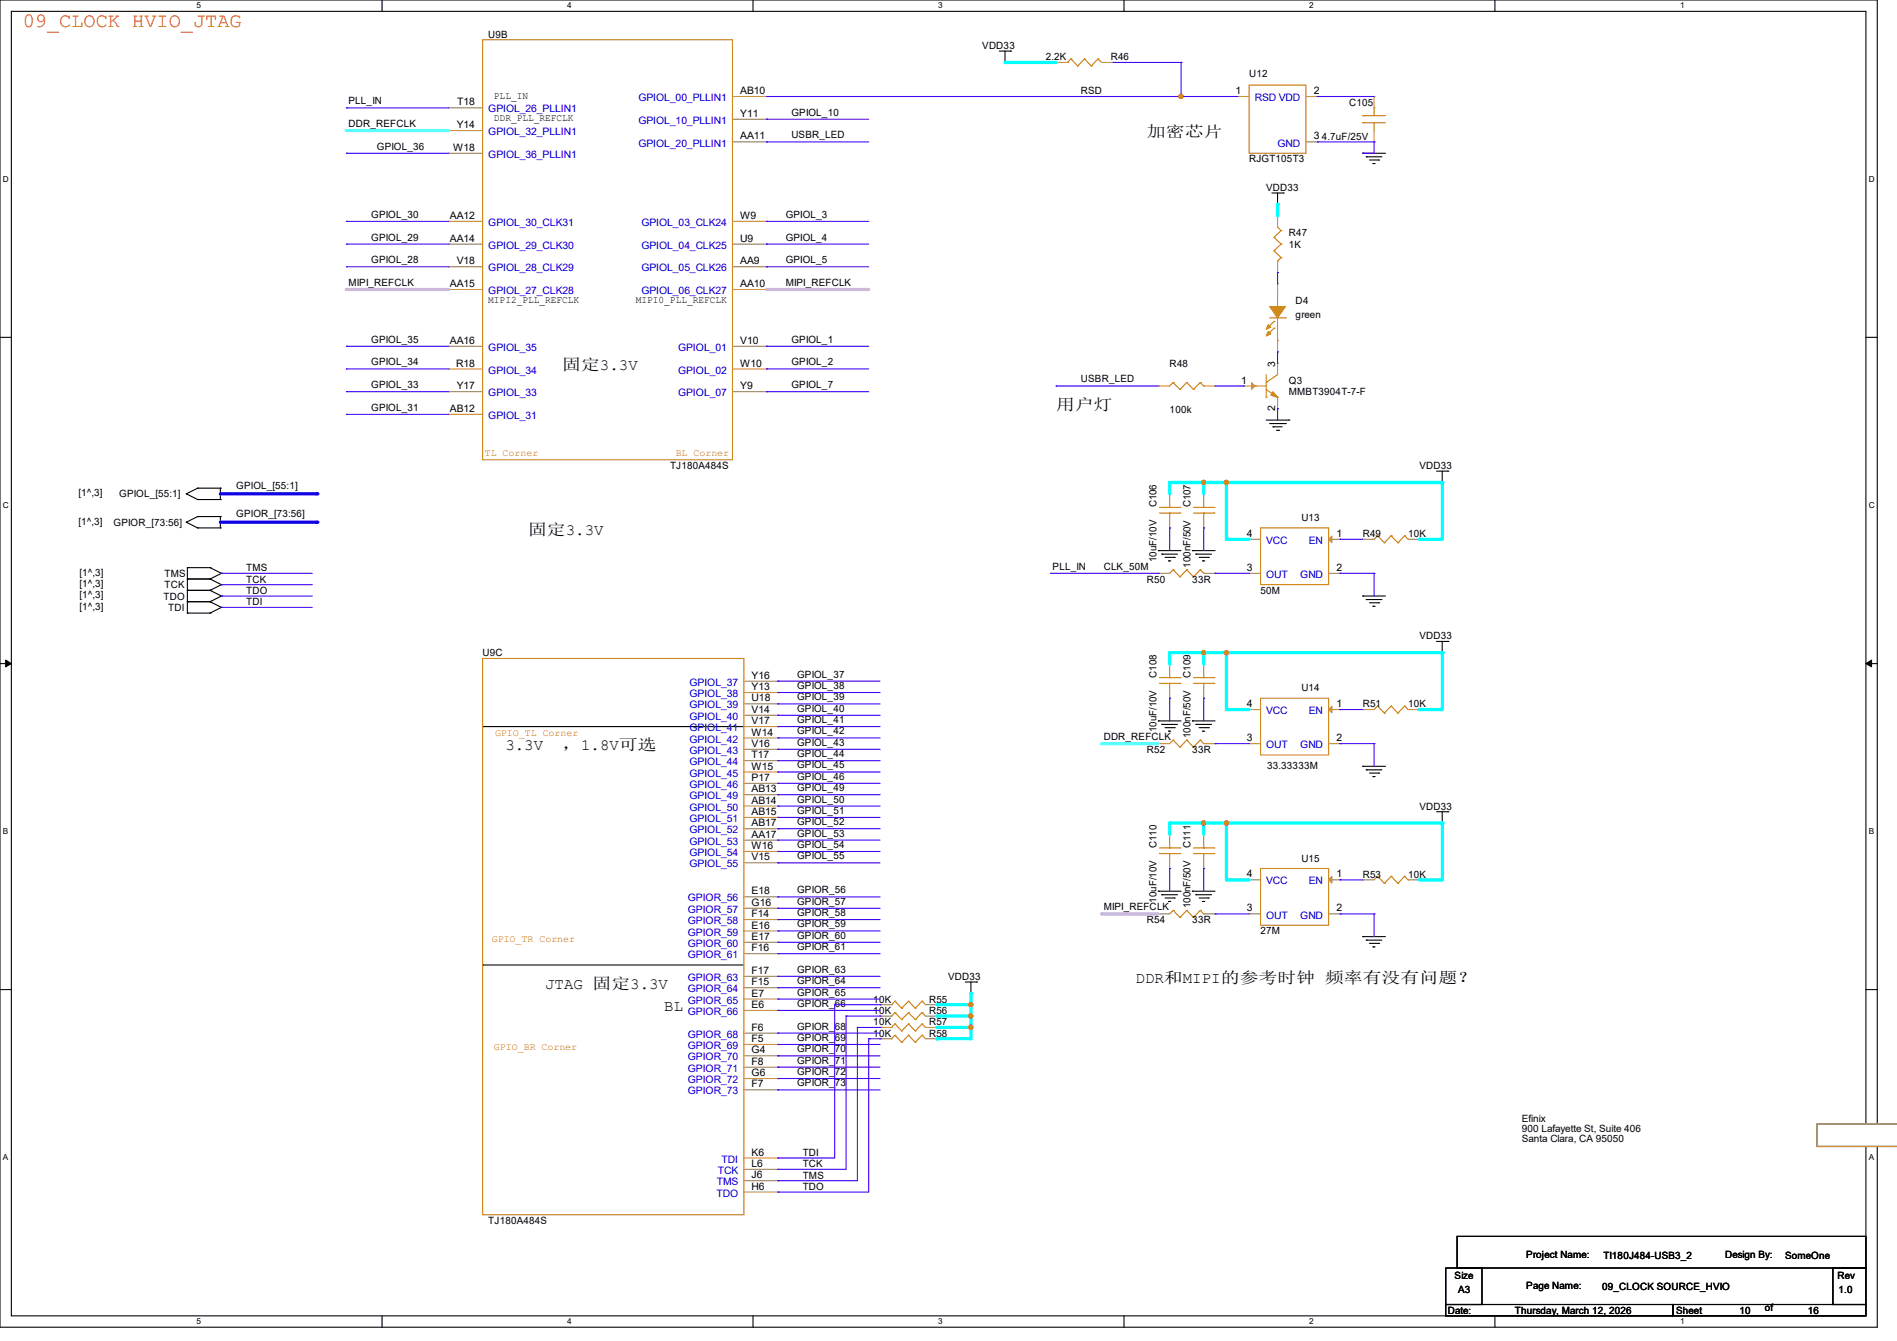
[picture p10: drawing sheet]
<svg xmlns="http://www.w3.org/2000/svg" width="297mm" height="210mm" viewBox="0 0 297 210" stroke-linecap="round" stroke-linejoin="round" font-family="sans-serif">
<path d="M0 0h293.9v207.9h-293.9zM1.8 1.8h290.3v204.3h-290.3z" fill="none" stroke="#000" stroke-width=".17"/>
<g fill="#fff">
<path d="M30.8 .2h.7v1.4h-.7z"/>
<path d="M30.8 206.2h.7v1.4h-.7z"/>
</g>
<path d="M59.8 0v1.8M59.8 206.1v1.8" fill="none" stroke="#000" stroke-width=".17"/>
<g fill="#fff">
<path d="M88.8 .2h.7v1.4h-.7z"/>
<path d="M88.8 206.2h.7v1.4h-.7z"/>
</g>
<path d="M117.9 0v1.8M117.9 206.1v1.8" fill="none" stroke="#000" stroke-width=".17"/>
<g fill="#fff">
<path d="M146.9 .2h.7v1.4h-.7z"/>
<path d="M146.9 206.2h.7v1.4h-.7z"/>
</g>
<path d="M176 0v1.8M176 206.1v1.8" fill="none" stroke="#000" stroke-width=".17"/>
<g fill="#fff">
<path d="M205 .2h.7v1.4h-.7z"/>
<path d="M205 206.2h.7v1.4h-.7z"/>
</g>
<path d="M234.1 0v1.8M234.1 206.1v1.8" fill="none" stroke="#000" stroke-width=".17"/>
<g fill="#fff">
<path d="M263.1 .2h.6v1.4h-.6z"/>
<path d="M263.1 206.2h.6v1.4h-.6z"/>
<path d="M.5 27.3h.9v1.4h-.9z"/>
<path d="M292.6 27.3h.9v1.4h-.9z"/>
<path d="M.5 78.4h.9v1.4h-.9z"/>
<path d="M292.6 78.4h.9v1.4h-.9z"/>
</g>
<path d="M0 52.8h1.8M292.1 52.8h1.8" fill="none" stroke="#000" stroke-width=".17"/>
<g fill="#fff">
<path d="M.5 129.5h.8v1.4h-.8z"/>
<path d="M292.6 129.5h.8v1.4h-.8z"/>
</g>
<path d="M0 103.9h1.8M292.1 103.9h1.8" fill="none" stroke="#000" stroke-width=".17"/>
<path d="M.9 103.4l.9 .5-.9 .5zM292.1 103.9l.9-.5v1z" fill="#000" stroke="#000" stroke-width=".16"/>
<g fill="#fff">
<path d="M.5 180.5h.8v1.4h-.8z"/>
<path d="M292.6 180.5h.8v1.4h-.8z"/>
</g>
<path d="M0 155h1.8M292.1 155h1.8" fill="none" stroke="#000" stroke-width=".17"/>
<path d="M284.5 176h12.6v3.5h-12.6z" fill-rule="evenodd" fill="#fff" stroke="#a84" stroke-width=".25"/>
<g fill="none" stroke="#000" stroke-width=".17">
<path d="M156.5 8h1.7M157.4 9.8h.1M157.4 8v1.8M158.2 8h.1M199.1 30.2h1.8M200 32h.1M200 30.2v1.8M200.9 30.2h.1M213.4 24h.1M213.4 24h3.5M213.9 24.6h.1M213.9 24.6h2.5"/>
<path d="M214.4 25.1h1.5M215 25.6h.1M215 25.6h.3M215.9 25.1h.1M29.2 77.3h.1M29.2 77.3l1.7 .9M30.9 76.5h.1M30.9 78.2h.1M30.9 76.5h3.6M30.9 76.5l-1.7 .8M30.9 78.2h3.6M34.5 78.2h.1"/>
<path d="M34.5 76.5h.1M34.5 76.5v1.7M198.2 65.8h3.6M198.8 66.3h2.5M199.3 66.8h.1M199.3 66.8h1.4M199.9 67.4h.3M200.2 67.4h.1M201.3 66.3h.1M201.8 65.8h.1M224.9 73.8h1.8M225.8 75.6h.1"/>
<path d="M225.8 73.8v1.8M226.7 73.8h.1M29.2 81.8h.1M29.2 81.8l1.7 .9M29.3 88.9h.1M29.3 90.7h.1M29.3 92.5h.1M29.3 94.2h.1M29.3 96h.1M29.3 88.9h3.6M29.3 88.9v7.1M29.3 90.7h3.6"/>
<path d="M29.3 92.5h3.6M29.3 94.2h3.6M29.3 96h3.6M30.9 80.9h.1M30.9 82.7h.1M30.9 80.9h3.6M30.9 80.9l-1.7 .9M30.9 82.7h3.6M32.9 88.9h.1M32.9 90.7h.1M32.9 92.5h.1M32.9 94.2h.1"/>
<path d="M32.9 96h.1M32.9 88.9l1.8 .9M32.9 90.7l1.8 .9M32.9 92.5l1.8 .8M32.9 94.2l1.8 .9M34.5 82.7h.1M34.5 80.9h.1M34.5 80.9v1.8M34.7 89.8h.1M34.7 91.6h.1M34.7 93.3h.1M34.7 95.1h.1"/>
<path d="M34.7 89.8l-1.8 .9M34.7 91.6l-1.8 .9M34.7 93.3l-1.8 .9M34.7 95.1l-1.8 .9M181.4 86.2h.1M181.4 86.2h3.5M181.9 86.8h.1M181.9 86.8h2.5M182.4 87.3h1.5M183 87.8h.1M183 87.8h.3M183.9 87.3h.1"/>
<path d="M186.7 86.2h.1M186.7 86.2h3.5M187.2 86.8h.1M187.2 86.8h2.5M187.7 87.3h1.5M188.3 87.8h.1M188.3 87.8h.3M189.2 87.3h.1M213.4 93.3h.1M213.4 93.3h3.5M213.9 93.9h.1M213.9 93.9h2.5"/>
<path d="M214.4 94.4h1.5M215 95h.1M215 95h.3M215.9 94.4h.1M75.6 113.8h.1M75.6 113.8h40.9M181.4 112.9h.1M181.4 112.9h3.5M181.9 113.5h.1M181.9 113.5h2.5M182.4 114h1.5M183 114.5h.1"/>
<path d="M183 114.5h.3M183.9 114h.1M186.7 112.9h.1M186.7 112.9h3.5M187.2 113.5h.1M187.2 113.5h2.5M187.7 114h1.5M188.3 114.5h.1M188.3 114.5h.3M189.2 114h.1M224.9 100.5h1.8M225.8 102.2h.1"/>
<path d="M225.8 100.5v1.7M226.7 100.5h.1M181.4 139.6h.1M181.4 139.6h3.5M186.7 139.6h.1M186.7 139.6h3.5M213.4 120h.1M213.4 120h3.5M213.9 120.6h.1M213.9 120.6h2.5M214.4 121.1h1.5M215 121.6h.1"/>
<path d="M215 121.6h.3M215.9 121.1h.1M224.9 127.1h1.8M225.8 128.9h.1M225.8 127.1v1.8M226.7 127.1h.1M75.6 151.1h.1M75.6 151.1h40.9M151.1 153.8h1.8M152 155.6h.1M152 153.8v1.8M152.9 153.8h.1"/>
<path d="M181.9 140.1h.1M181.9 140.1h2.5M182.4 140.6h1.5M183 141.2h.1M183 141.2h.3M183.9 140.6h.1M187.2 140.1h.1M187.2 140.1h2.5M187.7 140.6h1.5M188.3 141.2h.1M188.3 141.2h.3M189.2 140.6h.1"/>
<path d="M213.4 146.7h.1M213.4 146.7h3.5M213.9 147.2h.1M213.9 147.2h2.5M214.4 147.7h1.5M215 148.3h.1M215 148.3h.3M215.9 147.7h.1M226.4 198.6h5.6v5.7h-5.6zM228.1 193.6h64v5h-64zM287 198.6h5.1v5.7h-5.1zM226.4 204.3h35.5v1.8h-35.5z"/>
<path d="M261.9 204.3h30.2v1.8h-30.2z"/>
</g>
<g fill="none" stroke="#cc8006" stroke-width=".17">
<path d="M75.6 6.2h39.1v65.8h-39.1zM167.1 9.8h.1M167.7 9.2h.1M167.7 9.2l1 1.1M167.7 9.2l-.6 .6M168.7 10.3h.1M169.8 9.2h.1M169.8 9.2l1.1 1.1M169.8 9.2l-1.1 1.1M170.9 10.3h.1M171.9 9.2h.1M171.9 9.2l.6 .6"/>
<path d="M171.9 9.2l-1 1.1M195.6 13.3h8.9v10.7h-8.9zM213.4 18.1h.1M213.4 19.2h.1M213.4 18.1h3.5M213.4 19.2h3.5M215.1 16.9h.1M215.1 19.2h.1M215.1 16.9v1.2M215.1 19.2v1.2M199.5 37.2h.1M199.5 39.3h.1"/>
<path d="M199.5 37.2l1.1 1M199.5 39.3l1.1 1M200 35.6l.6 .5M200.6 36.1h.1M200.6 38.2h.1M200.6 36.1l-1.1 1.1M200.6 38.2l-1.1 1.1M183.7 59.9h.1M183.7 59.9l-.6 .6M183.7 59.9l1 1.1M185.8 59.9h.1M185.8 59.9l-1.1 1.1"/>
<path d="M185.8 59.9l1.1 1.1M187.9 59.9h.1M187.9 59.9l-1 1.1M187.9 59.9l.6 .6M198.2 59.9h.1M198.2 58.7v3.5M198.8 49.8h2.5M199.5 50.3h.1M199.5 51.4h.1M199.5 50.3l-1.1 1.1M199.5 51.4l-1.1 1.1M200 40.9h.1"/>
<path d="M200 48h.1M200 53.3h.1M200 58.7l-1.8 1.2M200 46.2v1.8M200 49.8v3.5M200.6 40.3h.1M200.6 40.3l-.6 .6M201.3 49.8h.1M181.5 79.5h3.2M183.1 79.5h.1M183.1 79.1v.4M184.7 79.5h.1"/>
<path d="M184.7 61h.1M186.9 61h.1M186.9 79.5h3.2M188.5 79.5h.1M188.5 60.5h.1M188.5 79.1v.4M190.1 79.5h.1M196.5 60.5h.1M196.5 60.5h1.7M198.2 62.2h.1M198.2 61l1.8 1.2M200 62.2h.1"/>
<path d="M181.5 80.3h3.2M183.1 80.3h.1M183.1 80.3v.6M183.7 89.2h.1M183.7 89.2l-.6 .6M183.7 89.2l1 1.1M184.7 90.3h.1M184.7 80.3h.1M185.8 89.2h.1M185.8 89.2l-1.1 1.1M185.8 89.2l1.1 1.1M186.9 90.3h.1"/>
<path d="M186.9 80.3h3.2M187.9 89.2h.1M187.9 89.2l-1 1.1M187.9 89.2l.6 .6M188.5 89.8h.1M188.5 80.3h.1M188.5 80.3v.6M190.1 80.3h.1M197.4 82.7h10.6v8.9h-10.6zM215.7 83.9h.1M215.7 83.9l-.6 .6M215.7 83.9l1 1.1"/>
<path d="M216.7 85h.1M217.8 83.9h.1M217.8 83.9l-1.1 1.1M217.8 83.9l1.1 1.1M218.9 85h.1M219.9 83.9h.1M219.9 83.9l-1 1.1M219.9 83.9l.6 .6M220.5 84.5h.1M75.6 103.1h40.9v87.1h-40.9zM181.5 107h3.2M181.5 106.1h3.2"/>
<path d="M183.1 106.1h.1M183.1 107h.1M183.1 105.8v.3M183.1 107v.6M183.7 115.9h.1M183.7 115.9l-.6 .6M183.7 115.9l1 1.1M184.7 117h.1M184.7 107h.1M184.7 106.1h.1M185.8 115.9h.1M185.8 115.9l-1.1 1.1"/>
<path d="M185.8 115.9l1.1 1.1M186.9 117h.1M186.9 107h3.2M186.9 106.1h3.2M187.9 115.9h.1M187.9 115.9l-1 1.1M187.9 115.9l.6 .6M188.5 116.5h.1M188.5 106.1h.1M188.5 107h.1M188.5 105.8v.3M188.5 107v.6"/>
<path d="M190.1 107h.1M190.1 106.1h.1M197.4 109.3h10.6v8.9h-10.6zM215.7 110.6h.1M215.7 110.6l-.6 .5M215.7 110.6l1 1.1M216.7 111.7h.1M217.8 110.6h.1M217.8 110.6l-1.1 1.1M217.8 110.6l1.1 1.1M218.9 111.7h.1M219.9 110.6h.1"/>
<path d="M219.9 110.6l-1 1.1M219.9 110.6l.6 .5M220.5 111.1h.1M181.5 133.7h3.2M181.5 132.8h3.2M183.1 132.8h.1M183.1 133.7h.1M183.1 132.5v.3M183.1 133.7v.5M184.7 133.7h.1M184.7 132.8h.1M186.9 133.7h3.2"/>
<path d="M186.9 132.8h3.2M188.5 132.8h.1M188.5 133.7h.1M188.5 132.5v.3M188.5 133.7v.5M190.1 133.7h.1M190.1 132.8h.1M197.4 136h10.6v8.9h-10.6zM215.7 137.2h.1M215.7 137.2l-.6 .6M215.7 137.2l1 1.1M216.7 138.3h.1"/>
<path d="M217.8 137.2h.1M217.8 137.2l-1.1 1.1M217.8 137.2l1.1 1.1M218.9 138.3h.1M219.9 137.2h.1M219.9 137.2l-1 1.1M219.9 137.2l.6 .6M220.5 137.8h.1M139.6 157.4h.1M139.6 159.1h.1M140.1 156.8h.1M140.1 158.6h.1"/>
<path d="M140.1 156.8l1.1 1.1M140.1 156.8l-.5 .6M140.1 158.6l1.1 1.1M140.1 158.6l-.5 .5M141.2 157.9h.1M141.2 159.7h.1M142.2 156.8h.1M142.2 158.6h.1M142.2 156.8l1.1 1.1M142.2 156.8l-1 1.1M142.2 158.6l1.1 1.1M142.2 158.6l-1 1.1"/>
<path d="M143.3 157.9h.1M143.3 159.7h.1M144.4 156.8h.1M144.4 158.6h.1M144.4 156.8l.5 .6M144.4 156.8l-1.1 1.1M144.4 158.6l.5 .5M144.4 158.6l-1.1 1.1M183.7 142.6h.1M183.7 142.6l-.6 .5M183.7 142.6l1 1.1M184.7 143.7h.1"/>
<path d="M185.8 142.6h.1M185.8 142.6l-1.1 1.1M185.8 142.6l1.1 1.1M186.9 143.7h.1M187.9 142.6h.1M187.9 142.6l-1 1.1M187.9 142.6l.6 .5M188.5 143.1h.1M139.6 160.9h.1M139.6 162.7h.1M140.1 160.4h.1M140.1 162.1h.1"/>
<path d="M140.1 160.4l1.1 1.1M140.1 160.4l-.5 .5M140.1 162.1l1.1 1.1M140.1 162.1l-.5 .6M141.2 161.5h.1M141.2 163.2h.1M142.2 160.4h.1M142.2 162.1h.1M142.2 160.4l1.1 1.1M142.2 160.4l-1 1.1M142.2 162.1l1.1 1.1M142.2 162.1l-1 1.1"/>
<path d="M143.3 161.5h.1M143.3 163.2h.1M144.4 160.4h.1M144.4 162.1h.1M144.4 160.4l.5 .5M144.4 160.4l-1.1 1.1M144.4 162.1l.5 .6M144.4 162.1l-1.1 1.1"/>
</g>
<g fill="none" stroke="#a84" stroke-width=".17">
<path d="M70.2 16.9h.1M70.2 16.9h5.4M114.7 15.1h5.3M114.7 18.7h5.3M120 15.1h.1M120 18.7h.1M165.4 9.8h.1M165.4 9.8h1.7M172.5 9.8h1.7M174.2 9.8h.1M193.8 15.1h.1M193.8 15.1h1.8"/>
<path d="M204.5 15.1h1.7M206.2 15.1h.1M215.1 15.1h.1M215.1 15.1v1.8M70.2 38.2h.1M70.2 34.7h.1M70.2 24h.1M70.2 20.4h.1M70.2 38.2h5.4M70.2 34.7h5.4M70.2 24h5.4M70.2 20.4h5.4"/>
<path d="M114.7 22.2h5.3M114.7 38.2h5.3M114.7 34.7h5.3M120 22.2h.1M120 38.2h.1M120 34.7h.1M200 33.8h.1M200 33.8v1.8M204.5 22.2h1.7M206.2 22.2h.1M215.1 22.2h.1M215.1 20.4v1.8"/>
<path d="M70.2 57.8h.1M70.2 41.8h.1M70.2 45.3h.1M70.2 54.2h.1M70.2 41.8h5.4M70.2 57.8h5.4M70.2 45.3h5.4M70.2 54.2h5.4M114.7 41.8h5.3M114.7 57.8h5.3M114.7 45.3h5.3M114.7 54.2h5.3"/>
<path d="M120 41.8h.1M120 45.3h.1M120 57.8h.1M120 54.2h.1M200 56.9h.1M200 42.7h.1M200 44.4h.1M200 55.1h.1M200 40.9v1.8M200 44.4v1.8M200 53.3v1.8M200 56.9v1.8"/>
<path d="M70.2 64.9h.1M70.2 61.3h.1M70.2 64.9h5.4M70.2 61.3h5.4M114.7 61.3h5.3M120 61.3h.1M181.4 60.5h.1M181.4 60.5h1.7M183.1 77.3h.1M183.1 77.3v1.8M188.5 77.3h.1M188.5 60.5h1.7"/>
<path d="M188.5 77.3v1.8M190.2 60.5h.1M194.7 60.5h.1M194.7 60.5h1.8M200 64h.1M200 62.2v1.8M181.4 89.8h.1M181.4 89.8h1.7M183.1 82.7h.1M183.1 80.9v1.8M188.5 82.7h.1M188.5 89.8h1.7"/>
<path d="M188.5 80.9v1.8M190.2 89.8h.1M195.6 89.8h.1M195.6 84.5h.1M195.6 84.5h1.8M195.6 89.8h1.8M208 84.5h1.8M208 89.8h1.8M209.8 84.5h.1M209.8 89.8h.1M213.4 84.5h.1M213.4 84.5h1.7"/>
<path d="M220.5 84.5h1.7M222.2 84.5h.1M116.5 106.7h5.3M116.5 108.5h5.3M116.5 110.2h5.3M116.5 112h5.3M116.5 113.8h5.3M116.5 115.6h5.3M116.5 117.3h5.3M116.5 119.1h5.3M121.8 106.7h.1M121.8 108.5h.1"/>
<path d="M121.8 110.2h.1M121.8 112h.1M121.8 113.8h.1M121.8 115.6h.1M121.8 117.3h.1M121.8 119.1h.1M181.4 116.5h.1M181.4 116.5h1.7M183.1 104h.1M183.1 109.3h.1M183.1 104v1.8M183.1 107.6v1.7"/>
<path d="M188.5 104h.1M188.5 109.3h.1M188.5 116.5h1.7M188.5 104v1.8M188.5 107.6v1.7M190.2 116.5h.1M195.6 116.5h.1M195.6 111.1h.1M195.6 111.1h1.8M195.6 116.5h1.8M208 111.1h1.8M208 116.5h1.8"/>
<path d="M209.8 111.1h.1M209.8 116.5h.1M213.4 111.1h.1M213.4 111.1h1.7M220.5 111.1h1.7M222.2 111.1h.1M116.5 120.9h5.3M116.5 122.7h5.3M116.5 124.5h5.3M116.5 126.2h5.3M116.5 128h5.3M116.5 129.8h5.3"/>
<path d="M116.5 131.6h5.3M116.5 133.3h5.3M116.5 135.1h5.3M121.8 120.9h.1M121.8 122.7h.1M121.8 124.5h.1M121.8 126.2h.1M121.8 128h.1M121.8 129.8h.1M121.8 131.6h.1M121.8 133.3h.1M121.8 135.1h.1"/>
<path d="M183.1 130.7h.1M183.1 136h.1M183.1 130.7v1.8M183.1 134.2v1.8M188.5 130.7h.1M188.5 136h.1M188.5 130.7v1.8M188.5 134.2v1.8M195.6 137.8h.1M195.6 137.8h1.8M208 137.8h1.8M209.8 137.8h.1"/>
<path d="M213.4 137.8h.1M213.4 137.8h1.7M220.5 137.8h1.7M222.2 137.8h.1M116.5 140.5h5.3M116.5 142.2h5.3M116.5 144h5.3M116.5 145.8h5.3M116.5 147.6h5.3M116.5 149.4h5.3M116.5 152.9h5.3M116.5 154.7h5.3"/>
<path d="M116.5 156.5h5.3M116.5 158.2h5.3M121.8 140.5h.1M121.8 142.2h.1M121.8 144h.1M121.8 145.8h.1M121.8 147.6h.1M121.8 149.4h.1M121.8 152.9h.1M121.8 154.7h.1M121.8 156.5h.1M121.8 158.2h.1"/>
<path d="M137.8 157.4h.1M137.8 159.1h.1M137.8 157.4h1.8M137.8 159.1h1.8M144.9 157.4h1.8M144.9 159.1h1.8M146.7 157.4h.1M146.7 159.1h.1M181.4 143.1h.1M181.4 143.1h1.7M188.5 143.1h1.7M190.2 143.1h.1"/>
<path d="M195.6 143.1h.1M195.6 143.1h1.8M208 143.1h1.8M209.8 143.1h.1M116.5 170.7h5.3M116.5 161.8h5.3M116.5 163.6h5.3M116.5 165.4h5.3M116.5 167.1h5.3M116.5 168.9h5.3M121.8 170.7h.1M121.8 161.8h.1"/>
<path d="M121.8 163.6h.1M121.8 165.4h.1M121.8 167.1h.1M121.8 168.9h.1M137.8 160.9h.1M137.8 162.7h.1M137.8 160.9h1.8M137.8 162.7h1.8M144.9 160.9h1.8M144.9 162.7h1.8M146.7 160.9h.1M146.7 162.7h.1"/>
<path d="M116.5 181.4h5.3M116.5 184.9h5.3M116.5 183.1h5.3M116.5 186.7h5.3M121.8 181.4h.1M121.8 184.9h.1M121.8 183.1h.1M121.8 186.7h.1"/>
</g>
<g fill="#a84" stroke="#a84" stroke-width=".17">
<path d="M208.5 83.9v1.1l-.5-.5z"/>
<path d="M196 59.9l.5 .6-.5 .5z"/>
<path d="M208.5 110.6v1l-.5-.5z"/>
<path d="M208 137.8l.5-.5v1z"/>
</g>
<g fill="#cc8006" stroke="#cc8006" stroke-width=".17">
<path d="M199.3 61.3l.7 .9-1-.3z"/>
<path d="M198.8 48h2.5l-1.3 1.8z" fill-rule="evenodd"/>
<path d="M198.6 51.9l.4 .4-.8 .3z" fill-rule="evenodd"/>
<path d="M198.6 50.8l.4 .4-.8 .4z" fill-rule="evenodd"/>
</g>
<path d="M192 137.8h3.6" fill="none" stroke="#0ff" stroke-width=".51"/>
<circle cx="192" cy="137.8" r=".25" fill="#0ff"/>
<path d="M192 128.9v8.9" fill="none" stroke="#0ff" stroke-width=".51"/>
<circle cx="192" cy="128.9" r=".25" fill="#0ff"/>
<path d="M190.2 143.1h.1M190.2 143.1h5.4" fill="none" stroke="#4200ff" stroke-width=".17"/>
<path d="M172.5 143.1h8.9" fill="none" stroke="#ff80ff" stroke-width=".51"/>
<circle cx="172.5" cy="143.1" r=".25" fill="#ff80ff"/>
<path d="M209.8 137.8h.1M209.8 137.8h3.6M215.1 143.1h.1M215.1 143.1v3.6" fill="none" stroke="#4200ff" stroke-width=".17"/>
<path d="M222.2 137.8h3.6" fill="none" stroke="#0ff" stroke-width=".51"/>
<circle cx="222.3" cy="137.8" r=".25" fill="#0ff"/>
<path d="M225.8 128.9v8.9" fill="none" stroke="#0ff" stroke-width=".51"/>
<circle cx="225.8" cy="128.9" r=".25" fill="#0ff"/>
<path d="M192 128.9h33.8" fill="none" stroke="#0ff" stroke-width=".51"/>
<circle cx="192" cy="128.9" r=".25" fill="#0ff"/>
<circle cx="192" cy="128.9" r=".32" fill="#f00" stroke="#f00" stroke-width=".17"/>
<path d="M183.1 128.9h5.4" fill="none" stroke="#0ff" stroke-width=".51"/>
<circle cx="183.1" cy="128.9" r=".25" fill="#0ff"/>
<circle cx="188.4" cy="128.9" r=".32" fill="#f00" stroke="#f00" stroke-width=".17"/>
<path d="M188.5 128.9h3.5" fill="none" stroke="#0ff" stroke-width=".51"/>
<circle cx="188.5" cy="128.9" r=".25" fill="#0ff"/>
<path d="M188.5 128.9v1.8" fill="none" stroke="#0ff" stroke-width=".51"/>
<circle cx="188.5" cy="128.9" r=".25" fill="#0ff"/>
<path d="M183.1 128.9v1.8" fill="none" stroke="#0ff" stroke-width=".51"/>
<circle cx="183.1" cy="128.9" r=".25" fill="#0ff"/>
<path d="M183.1 136h.1M183.1 136v3.6M188.5 136h.1M188.5 136v3.6" fill="none" stroke="#4200ff" stroke-width=".17"/>
<path d="M183.1 75.6v1.7" fill="none" stroke="#0ff" stroke-width=".51"/>
<circle cx="183.1" cy="75.6" r=".25" fill="#0ff"/>
<path d="M183.1 75.6h5.4" fill="none" stroke="#0ff" stroke-width=".51"/>
<circle cx="183.1" cy="75.6" r=".25" fill="#0ff"/>
<circle cx="188.4" cy="75.5" r=".32" fill="#f00" stroke="#f00" stroke-width=".17"/>
<path d="M188.5 75.6h3.5" fill="none" stroke="#0ff" stroke-width=".51"/>
<circle cx="188.5" cy="75.6" r=".25" fill="#0ff"/>
<path d="M188.5 75.6v1.7" fill="none" stroke="#0ff" stroke-width=".51"/>
<circle cx="188.5" cy="75.6" r=".25" fill="#0ff"/>
<path d="M192 75.6v8.9" fill="none" stroke="#0ff" stroke-width=".51"/>
<circle cx="192" cy="75.6" r=".25" fill="#0ff"/>
<path d="M192 75.6h33.8" fill="none" stroke="#0ff" stroke-width=".51"/>
<circle cx="192" cy="75.6" r=".25" fill="#0ff"/>
<circle cx="192" cy="75.5" r=".32" fill="#f00" stroke="#f00" stroke-width=".17"/>
<path d="M225.8 75.6v8.9" fill="none" stroke="#0ff" stroke-width=".51"/>
<circle cx="225.8" cy="75.6" r=".25" fill="#0ff"/>
<path d="M183.1 82.7h.1M183.1 82.7v3.5M188.5 82.7h.1M188.5 82.7v3.5" fill="none" stroke="#4200ff" stroke-width=".17"/>
<path d="M192 84.5h3.6" fill="none" stroke="#0ff" stroke-width=".51"/>
<circle cx="192" cy="84.5" r=".25" fill="#0ff"/>
<path d="M222.2 84.5h3.6" fill="none" stroke="#0ff" stroke-width=".51"/>
<circle cx="222.3" cy="84.5" r=".25" fill="#0ff"/>
<path d="M164.5 89.8h16.9M181.4 89.8h.1M190.2 89.8h.1M190.2 89.8h5.4M209.8 89.8h.1M209.8 89.8h5.3M215.1 89.8h.1M215.1 89.8v3.5" fill="none" stroke="#4200ff" stroke-width=".17"/>
<path d="M183.1 102.2v1.8" fill="none" stroke="#0ff" stroke-width=".51"/>
<circle cx="183.1" cy="102.2" r=".25" fill="#0ff"/>
<path d="M183.1 102.2h5.4" fill="none" stroke="#0ff" stroke-width=".51"/>
<circle cx="183.1" cy="102.2" r=".25" fill="#0ff"/>
<circle cx="188.4" cy="102.2" r=".32" fill="#f00" stroke="#f00" stroke-width=".17"/>
<path d="M188.5 102.2h3.5" fill="none" stroke="#0ff" stroke-width=".51"/>
<circle cx="188.5" cy="102.2" r=".25" fill="#0ff"/>
<path d="M188.5 102.2v1.8" fill="none" stroke="#0ff" stroke-width=".51"/>
<circle cx="188.5" cy="102.2" r=".25" fill="#0ff"/>
<path d="M192 102.2v8.9" fill="none" stroke="#0ff" stroke-width=".51"/>
<circle cx="192" cy="102.2" r=".25" fill="#0ff"/>
<circle cx="192" cy="102.2" r=".32" fill="#f00" stroke="#f00" stroke-width=".17"/>
<path d="M192 102.2h33.8" fill="none" stroke="#0ff" stroke-width=".51"/>
<circle cx="225.8" cy="102.2" r=".25" fill="#0ff"/>
<path d="M225.8 102.2v8.9" fill="none" stroke="#0ff" stroke-width=".51"/>
<circle cx="225.8" cy="102.2" r=".25" fill="#0ff"/>
<path d="M183.1 109.3h.1M183.1 109.3v3.6M188.5 109.3h.1M188.5 109.3v3.6" fill="none" stroke="#4200ff" stroke-width=".17"/>
<path d="M192 111.1h3.6" fill="none" stroke="#0ff" stroke-width=".51"/>
<circle cx="192" cy="111.1" r=".25" fill="#0ff"/>
<path d="M209.8 111.1h.1M209.8 111.1h3.6" fill="none" stroke="#4200ff" stroke-width=".17"/>
<path d="M222.2 111.1h3.6" fill="none" stroke="#0ff" stroke-width=".51"/>
<circle cx="222.3" cy="111.1" r=".25" fill="#0ff"/>
<path d="M172.5 116.5h8.9" fill="none" stroke="#80ffff" stroke-width=".51"/>
<circle cx="172.5" cy="116.5" r=".25" fill="#80ffff"/>
<g fill="none" stroke="#4200ff" stroke-width=".17">
<path d="M120 18.7h.1M120 15.1h64.9M120 18.7h16M184.9 15.1h.1M120 22.2h.1M120 34.7h.1M120 38.2h.1M120 22.2h16M120 34.7h16M120 38.2h16M120 41.8h.1M120 41.8h16"/>
<path d="M209.8 84.5h.1M209.8 84.5h3.6M190.2 116.5h.1M190.2 116.5h5.4M209.8 116.5h.1M209.8 116.5h5.3M215.1 116.5h.1M215.1 116.5v3.5M209.8 143.1h.1M209.8 143.1h5.3"/>
</g>
<circle cx="184.9" cy="15.1" r=".32" fill="#f00" stroke="#f00" stroke-width=".17"/>
<path d="M120 45.3h16" fill="none" stroke="#ff80ff" stroke-width=".51"/>
<circle cx="120" cy="45.3" r=".25" fill="#ff80ff"/>
<path d="M54.2 16.9h.1M54.2 16.9h16M120 54.2h.1M120 57.8h.1M120 54.2h16M120 57.8h16M120 61.3h.1M120 61.3h16" fill="none" stroke="#4200ff" stroke-width=".17"/>
<path d="M54.2 20.4h16" fill="none" stroke="#80ffff" stroke-width=".51"/>
<circle cx="54.2" cy="20.4" r=".25" fill="#80ffff"/>
<path d="M54.2 24h.1M54.2 34.7h.1M54.2 38.2h.1M54.2 24h16M54.2 34.7h16M54.2 38.2h16M54.2 41.8h.1M54.2 41.8h16" fill="none" stroke="#4200ff" stroke-width=".17"/>
<path d="M54.2 45.3h16" fill="none" stroke="#ff80ff" stroke-width=".51"/>
<circle cx="54.2" cy="45.3" r=".25" fill="#ff80ff"/>
<g fill="none" stroke="#4200ff" stroke-width=".17">
<path d="M54.2 54.2h.1M54.2 57.8h.1M54.2 54.2h16M54.2 57.8h16M54.2 61.3h.1M54.2 64.9h.1M54.2 61.3h16M54.2 64.9h16M121.8 106.7h.1M121.8 110.2h.1M121.8 113.8h.1M121.8 117.3h.1"/>
<path d="M121.8 108.5h.1M121.8 112h.1M121.8 115.6h.1M121.8 119.1h.1M121.8 106.7h16M121.8 110.2h16M121.8 113.8h16M121.8 117.3h16M121.8 108.5h16M121.8 112h16M121.8 115.6h16M121.8 119.1h16"/>
<path d="M121.8 120.9h.1M121.8 122.7h.1M121.8 124.5h.1M121.8 126.2h.1M121.8 128h.1M121.8 129.8h.1M121.8 131.6h.1M121.8 133.3h.1M121.8 135.1h.1M121.8 120.9h16M121.8 122.7h16M121.8 124.5h16"/>
<path d="M121.8 126.2h16M121.8 128h16M121.8 129.8h16M121.8 131.6h16M121.8 133.3h16M121.8 135.1h16M121.8 140.5h.1M121.8 142.2h.1M121.8 144h.1M121.8 145.8h.1M121.8 147.6h.1M121.8 149.4h.1"/>
<path d="M121.8 152.9h.1M121.8 154.7h.1M121.8 156.5h.1M121.8 158.2h.1M121.8 140.5h16M121.8 142.2h16M121.8 144h16M121.8 145.8h16M121.8 147.6h16M121.8 149.4h16M121.8 152.9h16M121.8 154.7h16"/>
<path d="M121.8 156.5h16M121.8 158.2h16M121.8 161.8h.1M121.8 163.6h.1M121.8 165.4h.1M121.8 167.1h.1M121.8 168.9h.1M121.8 170.7h.1M121.8 161.8h16M121.8 163.6h16M121.8 165.4h16M121.8 167.1h16"/>
<path d="M121.8 168.9h16M121.8 170.7h16M121.8 181.4h.1M121.8 183.1h.1M121.8 184.9h.1M121.8 186.7h.1M121.8 181.4h8.9M121.8 183.1h10.7M121.8 184.9h12.4M121.8 186.7h14.2"/>
</g>
<path d="M34.5 77.3h15.1" fill="none" stroke="#00f" stroke-width=".51"/>
<circle cx="49.6" cy="77.3" r=".25" fill="#00f"/>
<path d="M34.5 81.8h15.1" fill="none" stroke="#00f" stroke-width=".51"/>
<circle cx="49.6" cy="81.8" r=".25" fill="#00f"/>
<path d="M184.9 9.8h.1M184.9 15.1h.1M184.9 9.8v5.3M184.9 15.1h8.9M206.2 15.1h.1M206.2 15.1h8.9M206.2 22.2h.1M206.2 22.2h8.9M213.4 24h.1M215.1 22.2h.1M215.1 22.2v1.8h-1.7" fill="none" stroke="#4200ff" stroke-width=".17"/>
<path d="M200 32v1.8" fill="none" stroke="#0ff" stroke-width=".51"/>
<circle cx="200" cy="32" r=".25" fill="#0ff"/>
<g fill="none" stroke="#4200ff" stroke-width=".17">
<path d="M200 42.7h.1M200 55.1h.1M200 42.7v1.7M200 55.1v1.8M165.4 60.5h.1M165.4 60.5h16M190.2 60.5h4.5M194.7 60.5h.1M200 64h.1M200 64v1.8M34.7 89.8h.1M34.7 91.6h.1"/>
<path d="M34.7 93.3h.1M34.7 95.1h.1M34.7 89.8h14.2M34.7 91.6h14.2M34.7 93.3h14.2M34.7 95.1h14.2"/>
</g>
<path d="M152 155.6v1.8" fill="none" stroke="#0ff" stroke-width=".51"/>
<circle cx="152" cy="155.6" r=".25" fill="#0ff"/>
<path d="M152 157.4v1.7" fill="none" stroke="#0ff" stroke-width=".51"/>
<circle cx="152" cy="157.4" r=".25" fill="#0ff"/>
<path d="M146.7 157.4h5.3" fill="none" stroke="#0ff" stroke-width=".51"/>
<circle cx="146.7" cy="157.4" r=".25" fill="#0ff"/>
<circle cx="152" cy="157.3" r=".32" fill="#f00" stroke="#f00" stroke-width=".17"/>
<path d="M146.7 159.1h5.3" fill="none" stroke="#0ff" stroke-width=".51"/>
<circle cx="146.7" cy="159.1" r=".25" fill="#0ff"/>
<circle cx="152" cy="159.1" r=".32" fill="#f00" stroke="#f00" stroke-width=".17"/>
<path d="M152 159.1v1.8" fill="none" stroke="#0ff" stroke-width=".51"/>
<circle cx="152" cy="159.1" r=".25" fill="#0ff"/>
<path d="M146.7 160.9h5.3" fill="none" stroke="#0ff" stroke-width=".51"/>
<circle cx="146.7" cy="160.9" r=".25" fill="#0ff"/>
<circle cx="152" cy="160.9" r=".32" fill="#f00" stroke="#f00" stroke-width=".17"/>
<path d="M152 160.9v1.8" fill="none" stroke="#0ff" stroke-width=".51"/>
<circle cx="152" cy="160.9" r=".25" fill="#0ff"/>
<path d="M146.7 162.7h5.3" fill="none" stroke="#0ff" stroke-width=".51"/>
<circle cx="146.7" cy="162.7" r=".25" fill="#0ff"/>
<path d="M174.2 9.8h10.7M184.9 9.8h.1" fill="none" stroke="#4200ff" stroke-width=".17"/>
<path d="M157.4 9.8h8" fill="none" stroke="#0ff" stroke-width=".51"/>
<circle cx="157.4" cy="9.8" r=".25" fill="#0ff"/>
<g fill="none" stroke="#4200ff" stroke-width=".17">
<path d="M130.7 157.4h.1M130.7 157.4v24M130.7 157.4h7.1M132.5 159.1h.1M132.5 159.1v24M132.5 159.1h5.3M137.8 157.4h.1M137.8 159.1h.1M134.2 160.9h.1M134.2 160.9v24M134.2 160.9h3.6M136 162.7h.1"/>
<path d="M136 162.7v24M136 162.7h1.8M137.8 160.9h.1M137.8 162.7h.1"/>
</g>
<g fill="#f00" stroke="#f00" stroke-width=".17">
<circle cx="192" cy="128.9" r=".32"/>
<circle cx="188.4" cy="128.9" r=".32"/>
<circle cx="188.4" cy="75.5" r=".32"/>
<circle cx="192" cy="75.5" r=".32"/>
<circle cx="188.4" cy="102.2" r=".32"/>
<circle cx="192" cy="102.2" r=".32"/>
<circle cx="184.9" cy="15.1" r=".32"/>
<circle cx="152" cy="157.3" r=".32"/>
<circle cx="152" cy="159.1" r=".32"/>
<circle cx="152" cy="160.9" r=".32"/>
</g>
<text font-size="3.2" fill="#f00" x="3.6" y="4.3">09_CLOCK HVIO_JTAG</text>
<g font-size="2.5">
<text x="179.6" y="21.5">加密芯片</text>
<text x="88" y="57.9">固定3.3V</text>
<text x="165.4" y="64.2">用户灯</text>
<text x="82.7" y="83.7">固定3.3V</text>
<text x="79.1" y="117.5">3.3V</text>
<text x="88" y="117.5">，1.8V可选</text>
<text x="85.3" y="154.9">JTAG 固定3.3V</text>
<text x="177.8" y="154">DDR和MIPI的参考时钟 频率有没有问题？</text>
<text x="104" y="158.4">BL</text>
</g>
<g font-size="1.6">
<text x="76.5" y="5.9">U9B</text>
<text x="153.8" y="7.7">VDD33</text>
<text x="163.7" y="9.4">2.2K</text>
<text x="173.9" y="9.4">R46</text>
<text x="54.6" y="16.3">PLL_IN</text>
<text x="71.6" y="16.5">T18</text>
<text x="77.3" y="15.5">PLL_IN</text>
<text x="115.9" y="14.7">AB10</text>
<text x="169.2" y="14.8">RSD</text>
<text x="193.5" y="14.7">1</text>
<text x="195.6" y="12.1">U12</text>
<text x="205.7" y="14.7">2</text>
<text x="211.2" y="16.6">C105</text>
<text x="54.6" y="19.9">DDR_REFCLK</text>
<text x="59" y="23.5">GPIOL_36</text>
<text x="70.9" y="23.6">W18</text>
<text x="71.5" y="20.1">Y14</text>
<text x="77.3" y="19">DDR_PLL_REFCLK</text>
<text x="115.9" y="21.8">AA11</text>
<text x="115.9" y="18.3">Y11</text>
<text x="123.9" y="18.1">GPIOL_10</text>
<text x="123.9" y="21.7">USBR_LED</text>
<text x="205.7" y="21.8">3</text>
<text x="207" y="21.9">4.7uF/25V</text>
<text x="195.6" y="25.4">RJGT105T3</text>
<text x="198.2" y="29.9">VDD33</text>
<text x="58.1" y="34.1">GPIOL_30</text>
<text x="70.4" y="34.3">AA12</text>
<text x="115.9" y="34.3">W9</text>
<text x="123" y="34.1">GPIOL_3</text>
<text x="58.1" y="37.7">GPIOL_29</text>
<text x="58.1" y="41.2">GPIOL_28</text>
<text x="70.4" y="37.8">AA14</text>
<text x="71.5" y="41.4">V18</text>
<text x="115.9" y="41.4">AA9</text>
<text x="115.9" y="37.8">U9</text>
<text x="123" y="37.7">GPIOL_4</text>
<text x="123" y="41.2">GPIOL_5</text>
<text x="201.8" y="37">R47</text>
<text x="201.8" y="38.8">1K</text>
<text x="54.6" y="44.8">MIPI_REFCLK</text>
<text x="70.4" y="45">AA15</text>
<text x="76.5" y="47.5">MIPI2_PLL_REFCLK</text>
<text x="99.6" y="47.5">MIPI0_PLL_REFCLK</text>
<text x="115.9" y="45">AA10</text>
<text x="123" y="44.8">MIPI_REFCLK</text>
<text x="202.9" y="47.7">D4</text>
<text x="58.1" y="53.7">GPIOL_35</text>
<text x="70.4" y="53.8">AA16</text>
<text x="115.9" y="53.8">V10</text>
<text x="123.9" y="53.7">GPIOL_1</text>
<text x="202.9" y="49.8">green</text>
<text x="58.1" y="57.2">GPIOL_34</text>
<text x="71.4" y="57.4">R18</text>
<text x="115.9" y="57.4">W10</text>
<text x="123.9" y="57.2">GPIOL_2</text>
<text x="169.2" y="59.9">USBR_LED</text>
<text x="183.1" y="57.4">R48</text>
<text x="199.6" y="57.4" transform="rotate(-90 199.6 57.4)">3</text>
<text x="58.1" y="60.8">GPIOL_33</text>
<text x="58.1" y="64.3">GPIOL_31</text>
<text x="70.4" y="64.5">AB12</text>
<text x="71.5" y="61">Y17</text>
<text x="115.9" y="61">Y9</text>
<text x="123.9" y="60.8">GPIOL_7</text>
<text x="183.1" y="64.7">100k</text>
<text x="194.3" y="60.1">1</text>
<text x="199.6" y="64.3" transform="rotate(-90 199.6 64.3)">2</text>
<text x="201.8" y="60.1">Q3</text>
<text x="201.8" y="61.9">MMBT3904T-7-F</text>
<text x="12.3" y="77.7">[1^,3]</text>
<text x="18.7" y="77.9">GPIOL_[55:1]</text>
<text x="37" y="76.6">GPIOL_[55:1]</text>
<text x="104.9" y="73.4">TJ180A484S</text>
<text x="222.2" y="73.4">VDD33</text>
<text x="12.3" y="82.2">[1^,3]</text>
<text x="17.8" y="82.3">GPIOR_[73:56]</text>
<text x="37" y="81">GPIOR_[73:56]</text>
<text x="181.1" y="79.5" transform="rotate(-90 181.1 79.5)">C106</text>
<text x="186.4" y="79.5" transform="rotate(-90 186.4 79.5)">C107</text>
<text x="203.7" y="81.6">U13</text>
<text x="38.6" y="89.4">TMS</text>
<text x="164.8" y="89.2">PLL_IN</text>
<text x="172.8" y="89.2">CLK_50M</text>
<text x="181.1" y="88" transform="rotate(-90 181.1 88)">10uF/10V</text>
<text x="186.4" y="88.9" transform="rotate(-90 186.4 88.9)">100nF/50V</text>
<text x="195.2" y="89.4">3</text>
<text x="195.2" y="84.1">4</text>
<text x="209.3" y="84.1">1</text>
<text x="209.3" y="89.4">2</text>
<text x="213.4" y="84.1">R49</text>
<text x="220.5" y="84.1">10K</text>
<text x="12.4" y="90.2">[1^,3]</text>
<text x="12.4" y="91.9">[1^,3]</text>
<text x="12.4" y="93.7">[1^,3]</text>
<text x="12.4" y="95.5">[1^,3]</text>
<text x="25.6" y="93.9">TDO</text>
<text x="25.8" y="90.3">TMS</text>
<text x="25.8" y="92.1">TCK</text>
<text x="26.3" y="95.7">TDI</text>
<text x="38.6" y="91.2">TCK</text>
<text x="38.6" y="93">TDO</text>
<text x="38.6" y="94.8">TDI</text>
<text x="179.6" y="91.2">R50</text>
<text x="186.7" y="91.2">33R</text>
<text x="197.4" y="93">50M</text>
<text x="222.2" y="100.1">VDD33</text>
<text x="75.6" y="102.8">U9C</text>
<text x="117.7" y="106.3">Y16</text>
<text x="124.8" y="106.1">GPIOL_37</text>
<text x="124.8" y="107.9">GPIOL_38</text>
<text x="181.1" y="106.1" transform="rotate(-90 181.1 106.1)">C108</text>
<text x="186.4" y="106.1" transform="rotate(-90 186.4 106.1)">C109</text>
<text x="117.7" y="108.1">Y13</text>
<text x="117.7" y="109.9">U18</text>
<text x="117.7" y="111.6">V14</text>
<text x="117.7" y="113.4">V17</text>
<text x="124.8" y="109.7">GPIOL_39</text>
<text x="124.8" y="113.2">GPIOL_41</text>
<text x="124.8" y="111.5">GPIOL_40</text>
<text x="195.2" y="110.7">4</text>
<text x="203.7" y="108.3">U14</text>
<text x="209.3" y="110.7">1</text>
<text x="213.4" y="110.8">R51</text>
<text x="220.5" y="110.8">10K</text>
<text x="117.7" y="115.2">W14</text>
<text x="117.7" y="117">V16</text>
<text x="117.7" y="118.7">T17</text>
<text x="124.8" y="116.8">GPIOL_43</text>
<text x="124.8" y="115">GPIOL_42</text>
<text x="124.8" y="118.6">GPIOL_44</text>
<text x="172.8" y="115.9">DDR_REFCLK</text>
<text x="179.6" y="117.9">R52</text>
<text x="181.1" y="114.7" transform="rotate(-90 181.1 114.7)">10uF/10V</text>
<text x="186.4" y="115.6" transform="rotate(-90 186.4 115.6)">100nF/50V</text>
<text x="186.7" y="117.9">33R</text>
<text x="195.2" y="116.1">3</text>
<text x="209.3" y="116.1">2</text>
<text x="117.7" y="120.5">W15</text>
<text x="117.7" y="122.3">P17</text>
<text x="117.7" y="124.1">AB13</text>
<text x="117.7" y="125.9">AB14</text>
<text x="124.8" y="120.4">GPIOL_45</text>
<text x="124.8" y="122.1">GPIOL_46</text>
<text x="124.8" y="123.9">GPIOL_49</text>
<text x="124.8" y="125.7">GPIOL_50</text>
<text x="198.4" y="120.4">33.33333M</text>
<text x="117.7" y="127.6">AB15</text>
<text x="117.7" y="129.4">AB17</text>
<text x="117.7" y="131.2">AA17</text>
<text x="124.8" y="127.5">GPIOL_51</text>
<text x="124.8" y="129.2">GPIOL_52</text>
<text x="124.8" y="131">GPIOL_53</text>
<text x="222.2" y="126.8">VDD33</text>
<text x="117.7" y="133">W16</text>
<text x="117.7" y="134.7">V15</text>
<text x="124.8" y="132.8">GPIOL_54</text>
<text x="124.8" y="134.6">GPIOL_55</text>
<text x="181.1" y="132.8" transform="rotate(-90 181.1 132.8)">C110</text>
<text x="186.4" y="132.8" transform="rotate(-90 186.4 132.8)">C111</text>
<text x="195.2" y="137.4">4</text>
<text x="203.7" y="135">U15</text>
<text x="209.3" y="137.4">1</text>
<text x="213.4" y="137.5">R53</text>
<text x="220.5" y="137.5">10K</text>
<text x="117.7" y="140.1">E18</text>
<text x="117.7" y="141.9">G16</text>
<text x="117.7" y="143.6">F14</text>
<text x="124.8" y="139.9">GPIOR_56</text>
<text x="124.8" y="141.7">GPIOR_57</text>
<text x="124.8" y="143.5">GPIOR_58</text>
<text x="172.8" y="142.6">MIPI_REFCLK</text>
<text x="181.1" y="141.4" transform="rotate(-90 181.1 141.4)">10uF/10V</text>
<text x="186.4" y="142.2" transform="rotate(-90 186.4 142.2)">100nF/50V</text>
<text x="195.2" y="142.8">3</text>
<text x="209.3" y="142.8">2</text>
<text x="117.7" y="145.4">E16</text>
<text x="117.7" y="147.2">E17</text>
<text x="117.7" y="149">F16</text>
<text x="124.8" y="145.2">GPIOR_59</text>
<text x="124.8" y="147">GPIOR_60</text>
<text x="124.8" y="148.8">GPIOR_61</text>
<text x="179.6" y="144.6">R54</text>
<text x="186.7" y="144.6">33R</text>
<text x="197.4" y="146.3">27M</text>
<text x="117.7" y="152.5">F17</text>
<text x="117.7" y="154.3">F15</text>
<text x="124.8" y="152.4">GPIOR_63</text>
<text x="124.8" y="154.1">GPIOR_64</text>
<text x="124.8" y="155.9">GPIOR_65</text>
<text x="148.5" y="153.5">VDD33</text>
<text x="117.7" y="156.1">E7</text>
<text x="117.7" y="157.9">E6</text>
<text x="117.7" y="161.4">F6</text>
<text x="124.8" y="157.7">GPIOR_66</text>
<text x="124.8" y="161.2">GPIOR_68</text>
<text x="136.7" y="160.6">10K</text>
<text x="136.7" y="157">10K</text>
<text x="136.7" y="158.8">10K</text>
<text x="145.5" y="160.6">R57</text>
<text x="145.5" y="157">R55</text>
<text x="145.5" y="158.8">R56</text>
<text x="117.7" y="163.2">F5</text>
<text x="117.7" y="165">G4</text>
<text x="117.7" y="166.8">F8</text>
<text x="124.8" y="163">GPIOR_69</text>
<text x="124.8" y="164.8">GPIOR_70</text>
<text x="124.8" y="166.6">GPIOR_71</text>
<text x="136.7" y="162.3">10K</text>
<text x="145.5" y="162.3">R58</text>
<text x="117.7" y="170.3">F7</text>
<text x="117.7" y="168.5">G6</text>
<text x="124.8" y="168.4">GPIOR_72</text>
<text x="124.8" y="170.1">GPIOR_73</text>
<text x="238.3" y="175.7">Efinix</text>
<text x="238.3" y="177.3">900 Lafayette St, Suite 406</text>
<text x="238.3" y="178.9">Santa Clara, CA 95050</text>
<text x="117.7" y="181">K6</text>
<text x="117.7" y="184.5">J6</text>
<text x="117.7" y="182.8">L6</text>
<text x="125.7" y="181">TDI</text>
<text x="125.7" y="182.8">TCK</text>
<text x="125.7" y="184.6">TMS</text>
<text x="76.5" y="191.7">TJ180A484S</text>
<text x="117.7" y="186.3">H6</text>
<text x="125.7" y="186.3">TDO</text>
<text x="239" y="197">Project Name:</text>
<text x="251" y="197.2">TI180J484-USB3_2</text>
<text x="270.1" y="197">Design By:</text>
<text x="279.5" y="197.2">SomeOne</text>
<text x="227.8" y="200.2">Size</text>
<text x="228.3" y="202.5">A3</text>
<text x="239" y="201.8">Page Name:</text>
<text x="250.9" y="202">09_CLOCK SOURCE_HVIO</text>
<text x="287.7" y="200.2">Rev</text>
<text x="287.9" y="202.5">1.0</text>
<text x="226.7" y="205.7">Date:</text>
<text x="237.2" y="205.7">Thursday, March 12, 2026</text>
<text x="262.4" y="205.7">Sheet</text>
<text x="272.4" y="205.7">10</text>
<text x="276.3" y="205.4">of</text>
<text x="283" y="205.7">16</text>
</g>
<g font-size="1.6" fill="#00c">
<text x="76.5" y="17.6">GPIOL_26_PLLIN1</text>
<text x="99.9" y="15.8">GPIOL_00_PLLIN1</text>
<text x="196.5" y="15.8">RSD VDD</text>
<text x="76.5" y="21.2">GPIOL_32_PLLIN1</text>
<text x="99.9" y="22.9">GPIOL_20_PLLIN1</text>
<text x="99.9" y="19.4">GPIOL_10_PLLIN1</text>
<text x="200" y="22.9">GND</text>
<text x="76.5" y="24.7">GPIOL_36_PLLIN1</text>
<text x="76.5" y="35.4">GPIOL_30_CLK31</text>
<text x="100.4" y="35.4">GPIOL_03_CLK24</text>
<text x="76.5" y="38.9">GPIOL_29_CLK30</text>
<text x="100.4" y="38.9">GPIOL_04_CLK25</text>
<text x="76.5" y="42.5">GPIOL_28_CLK29</text>
<text x="76.5" y="46.1">GPIOL_27_CLK28</text>
<text x="100.4" y="42.5">GPIOL_05_CLK26</text>
<text x="100.4" y="46.1">GPIOL_06_CLK27</text>
<text x="76.5" y="58.5">GPIOL_34</text>
<text x="76.5" y="54.9">GPIOL_35</text>
<text x="106.2" y="58.5">GPIOL_02</text>
<text x="106.2" y="54.9">GPIOL_01</text>
<text x="76.5" y="65.6">GPIOL_31</text>
<text x="76.5" y="62.1">GPIOL_33</text>
<text x="106.2" y="62.1">GPIOL_07</text>
<text x="198.2" y="85.2">VCC</text>
<text x="204.9" y="85.2">EN</text>
<text x="198.2" y="90.5">OUT</text>
<text x="203.6" y="90.5">GND</text>
<text x="107.9" y="107.4">GPIOL_37</text>
<text x="107.9" y="109.2">GPIOL_38</text>
<text x="107.9" y="111">GPIOL_39</text>
<text x="107.9" y="112.7">GPIOL_40</text>
<text x="198.2" y="111.8">VCC</text>
<text x="204.9" y="111.8">EN</text>
<text x="107.9" y="114.5">GPIOL_41</text>
<text x="107.9" y="116.3">GPIOL_42</text>
<text x="107.9" y="118.1">GPIOL_43</text>
<text x="107.9" y="119.8">GPIOL_44</text>
<text x="198.2" y="117.2">OUT</text>
<text x="203.6" y="117.2">GND</text>
<text x="107.9" y="121.6">GPIOL_45</text>
<text x="107.9" y="123.4">GPIOL_46</text>
<text x="107.9" y="125.2">GPIOL_49</text>
<text x="107.9" y="127">GPIOL_50</text>
<text x="107.9" y="128.7">GPIOL_51</text>
<text x="107.9" y="130.5">GPIOL_52</text>
<text x="107.9" y="132.3">GPIOL_53</text>
<text x="107.9" y="134.1">GPIOL_54</text>
<text x="107.9" y="135.8">GPIOL_55</text>
<text x="107.7" y="141.2">GPIOR_56</text>
<text x="107.7" y="143">GPIOR_57</text>
<text x="198.2" y="143.9">OUT</text>
<text x="198.2" y="138.5">VCC</text>
<text x="203.6" y="143.9">GND</text>
<text x="204.9" y="138.5">EN</text>
<text x="107.7" y="144.7">GPIOR_58</text>
<text x="107.7" y="146.5">GPIOR_59</text>
<text x="107.7" y="148.3">GPIOR_60</text>
<text x="107.7" y="150.1">GPIOR_61</text>
<text x="107.7" y="153.6">GPIOR_63</text>
<text x="107.7" y="155.4">GPIOR_64</text>
<text x="107.7" y="157.2">GPIOR_65</text>
<text x="107.7" y="159">GPIOR_66</text>
<text x="107.7" y="162.5">GPIOR_68</text>
<text x="107.7" y="164.3">GPIOR_69</text>
<text x="107.7" y="166.1">GPIOR_70</text>
<text x="107.7" y="167.9">GPIOR_71</text>
<text x="107.7" y="171.4">GPIOR_73</text>
<text x="107.7" y="169.6">GPIOR_72</text>
<text x="112.2" y="185.6">TMS</text>
<text x="112.4" y="183.9">TCK</text>
<text x="113" y="182.1">TDI</text>
<text x="112.2" y="187.4">TDO</text>
</g>
<g font-size="1.6" fill="#cc8006">
<text x="75.9" y="71.5">TL Corner</text>
<text x="105.8" y="71.5">BL Corner</text>
<text x="77.5" y="115.2">GPIO_TL Corner</text>
<text x="77" y="147.6">GPIO_TR Corner</text>
<text x="77.3" y="164.5">GPIO_BR Corner</text>
</g>
<g font-size="1.3">
<text x="30.8" y="1.3">5</text>
<text x="88.8" y="1.3">4</text>
<text x="146.9" y="1.3">3</text>
<text x="205" y="1.3">2</text>
<text x="263.1" y="1.3">1</text>
<text x=".5" y="28.4">D</text>
<text x="292.6" y="28.4">D</text>
<text x=".5" y="79.5">C</text>
<text x="292.6" y="79.5">C</text>
<text x=".5" y="130.6">B</text>
<text x="292.6" y="130.6">B</text>
<text x=".5" y="181.7">A</text>
<text x="292.6" y="181.7">A</text>
<text x="30.8" y="207.4">5</text>
<text x="88.8" y="207.4">4</text>
<text x="146.9" y="207.4">3</text>
<text x="205" y="207.4">2</text>
<text x="263.1" y="207.4">1</text>
</g>
</svg>
